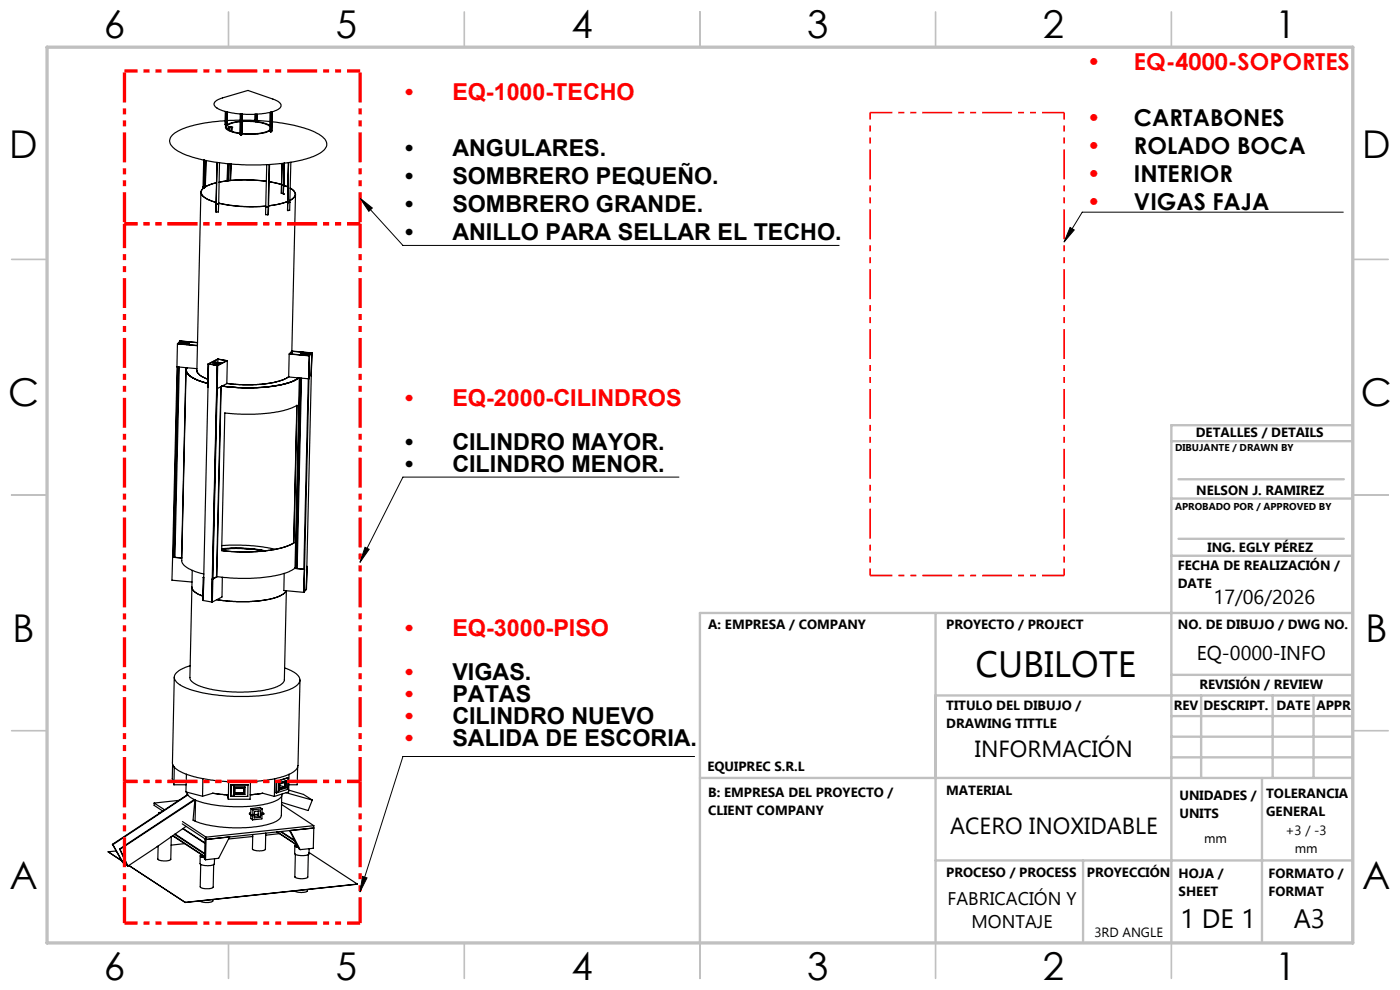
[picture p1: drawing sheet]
<svg xmlns="http://www.w3.org/2000/svg" width="297mm" height="210mm" viewBox="0 0 297 210" stroke-linecap="round" stroke-linejoin="round" font-family="sans-serif">
<g fill="none" stroke="#000" stroke-width=".25">
<path d="M43.1 39.7l.1 .1M43.1 39.7v.3M43.2 39.8h.1M43.2 34l-.1 5.7M43.4 34l-.2 5.8zM43.5 39.6l-.3 .1M43.7 34l-.1 5.6 .1-5.6M45.5 21.7l1.2-.8 5.9-1.7 5.8 2 .8 .5 .4 .5v.4l-.3 .4-1.1 .6-2 .5-2.4 .2-2.8-.1-2-.3-2.3-.6-1.1-.7a.69 .69 0 0 1-.1-.9zM46 34.5l-.2 8.6M46.1 34.5l-.2 8.8M46.6 34.5l-.2 8.8M47.8 25.6l-5 .6a11.8 11.8 0 0 0-6.4 2.6 1.71 1.71 0 0 0 .6 2.7 20.9 20.9 0 0 0 9.7 3l4.7 .5h3.9l5-.4 2.2-.3a13.9 13.9 0 0 0 6.2-2.4 1.74 1.74 0 0 0-.3-2.9 20.7 20.7 0 0 0-9.4-3l-1.3-.2"/>
<path d="M47.8 23.7l-.1 2.7 .2 .2M48 23.7l-.1 2.9M48.1 26.4h-.2M48.2 23.8v2.6M48.3 23.8l-.1 2.6M48.3 34.7l-.1 3.6M48.4 34.7l-.1 3.6M48.5 27h.1M48.5 27v.5M48.5 34.7l-.1 3.6M48.6 34.7l-.1 3.6M48.7 26.9l-.2 .1"/>
<path d="M48.7 26.9v.7M48.8 26.9h-.1M48.8 26.9l.3 .1M48.8 26.9v.8M48.9 34.8v3.5M49 34.8l-.1 3.5M49.1 27h.1M49.2 27h.1M49.2 27l-.1 .9M50.9 25.7l-2.1 .5-.7 .3-.3 .3 .1 .5 .9 .6 2.1 .4M50.9 25.5l-2.7 .1M50.9 25.8l-2.1 .5-.6 .3-.2 .4 .2 .3 .6 .4 2.1 .5"/>
<path d="M51 24.2l-.1 4.3 .2 .1M51.1 28.6h.1M51.2 24.2l-.1 4.4M51.4 25.7l2.8 .1M51.4 25.5h2.6M51.4 25.8l3.5 .1 1.4 .4 .9 .5M51.4 24.2l-.1 4.3h-.2M51.4 24.2l-.1 4.2M54.1 24.2l.1 1.6M54.3 25.8v-1.6v1.6M54.3 25.8l1.8 .3 1.2 .5M54.3 25.7h.2"/>
<path d="M54.5 25.7h.1M54.5 25.6l2.8 .2M54.5 24.2v1.5M56.5 38.5l-2.8-.3h-2.9l-4.3 .5M56.5 38.4l-4.9-.3-3.1 .2-2 .3M56.6 34.9l-.2 8.9M57.1 34.9l-.2 9M57.1 38.6l2.6 .5zM57.2 34.9l-.2 8.8M57.2 27.5l-1.2 .6-1.1 .2h-3.6M57.3 23.8l-.2 4-.9 .3-1.3 .3h-3.6M57.3 27.9l.1 .1"/>
<path d="M57.4 28h.1M57.4 27.9v.1M57.4 27.8h.2M57.5 23.8l-.1 4.2M57.5 23.8l-.1 4.1M57.7 27.8h-.1M57.8 23.7l-.2 4.1M59.7 39.3h.1M59.7 39.3h.3M59.8 34.7l-.1 6.3M60 39.2l.1 .1M60.1 39.3h.1"/>
<path d="M60.1 39.5h.1M60.2 39.3l.9 .4M60.2 39.4l-.1 .1M60.3 34.6l-.2 6.6M60.3 34.6l-.2 4.9M60.3 34.6l-.1 4.7 .9 .3M61.2 34.5l-.2 10.2M61.6 39.9a1.25 1.25 0 0 1 1 1.1 1.25 1.25 0 0 1-.7 1.3l-.4 .2M61.6 39.9a1.28 1.28 0 0 1 .8 2l-.9 .6M61.7 34.4l-.2 8.5M42.6 40.8l-.8 37.8a2.69 2.69 0 0 0 2.1 1.8h.2M45.8 42.9l-1.5-.5a1.81 1.81 0 0 1-1.6-1.9l.7-.8 1-.5 1.5-.4-1.8 .5a1.64 1.64 0 0 0-1.4 1.8 4.6 4.6 0 0 0 3.1 1.9"/>
<path d="M45.8 43.1l.1 .2M45.8 43.1v1.9M45.9 43.3h.5M45.9 43.3l-.1 1.7M46.4 43.1l2 .4 2.4 .3h3.7l1.9-.1M46.4 43.1l4.7 .7 5.3-.1M46.4 43.3l-.1 1.7h-.5M56.4 43.8l.5 .1M56.4 43.8l-.1 1.7 .5 .1M56.9 43.9l-.1 1.7M57 43.7l-.1 .2M57 43.7l-.2 1.9"/>
<path d="M59.7 41h.1M59.7 41h.2M60.1 41.2h.1M60.1 41.1v.1M61 44.7h.1M61 43h.1M61 42.7l-2.1 .6-1.9 .4 2.4-.4 1.6-.6M61.5 42.9l-.5 .1M61.5 42.9v1.7l-.5 .1M62.7 41.2l-.8 33.3M37.5 77.8l4.3 .4M37.6 77.8l-1 40.4"/>
<path d="M37.6 72.9l4.3 .4M37.6 72.9l-.1 4.9M37.7 77.8l-.9 40.4M37.7 72.9h-.1M37.7 72.9l4.2 .3M37.9 77.8l-.9 40.4M38 72.7h.1M38 72.7l-.3 .2M38 72.7v.2M38 77.8l-.9 40.4M38.1 72.6h.1M38.1 72.7l1.6 .1"/>
<path d="M38.1 72.7v.2M38.2 72.3h.1M38.2 72.3l-.5 .6M38.2 72.3l3.7 .4M38.3 72.3l-.2 .3M38.3 72.3v.3M39.4 78l-.9 40.3M39.5 78.5l-.9 40.4a3.1 3.1 0 0 0 2.3 2.1l2.4 .8M39.6 78h.1M39.6 78a1.51 1.51 0 0 0 .9 2l1.3 .6 2.3 .7M39.7 78a1.55 1.55 0 0 0 1 2l1.4 .7 2 .6M39.7 72.8v.1"/>
<path d="M40.2 72.5l-.4 .3-1.7-.2M40.2 72.5l-.7 .6 .3-.3h-.1M40.2 72.5v.6M44.1 77.2h.1M44.1 77.2l-.1 4.9 .2-4.9M44.2 77.2l-1.1 50.2M44.2 77.2l1.9 .3M45.2 76.8v.5M45.2 76.8l.7 .1M45.2 76.8l1.9 .2-.9-.1M45.3 77.3l.8 .2M45.3 77.3v.1"/>
<path d="M45.9 76.9l-.7 .4-1-.1M45.9 76.9h.1M46.1 76.9h.1M46.1 77.5l-1.2 50.2M46.1 76.9l-.8 .4M46.1 77.5l.1 .1M46.1 76.9l-.1 .6M46.2 77.6l-1 45.2M46.2 76.9v.6M46.2 76.2l1.8 .3-1.9 1M46.2 76.2l-2 1M46.2 76.2v.7"/>
<path d="M48.2 76.5l-2 1.1M48.2 76.5l-2-.3-2.1 1M48.2 76.5l-.1 4.9M61.2 79.9l-1.8 .9-3.3 .6-4.6 .2-3.4-.3M61.3 75.1l4.4 .4M61.3 75.1l-.1 4.9 4.3 .4 .2-4.9M61.9 74.5l-.6 .6M61.9 74.5l4.2 .4M62 74.5l-.5 .6 4.2 .4M62 74.5l4.1 .4M62 74.5v.6M64 75h.1"/>
<path d="M64 75v.3M64 75l1.7 .1M64.1 75l1.6 .2M64.1 75v.3M64.2 74.7l-.6 .6 .4-.3M64.2 74.7l-.2 .3M64.2 74.7v.3M65.7 75.2l-.2 .3h.2M65.7 75.5l-1.2 50.1M65.7 75.2v.1M66.1 74.9l-.4 .2M66.1 74.9l-.4 .6"/>
<path d="M66.1 74.9l-1.1 50.2M66.1 74.9h.1M66.1 74.9l-.1 4.9 .1-4.9M46.8 82l-.9 40.3M46.9 82l-.9 40.3 3.6 .4h3.5l4.5-.4 2.2-.5a6.8 6.8 0 0 0 2.8-1.3M47.1 81.9l4.4 .4 4.4-.1 4.3-.7 1.9-.6 1.3-.7-1.3 .7-1.9 .6-4.3 .7-4.4 .1zM48.1 81.4l-2.1 1-1 45.3M63 86l-.7 29.2M63.4 80.2l-.9 .5-1.8 .7-3.9 .7-4.3 .2-5.4-.4M63.5 80.2l-.9 40.3M63.6 80.2l-.9 40.4M63.9 80.2l-1 40.4"/>
<path d="M64 80.2l-1 40.4M65.4 80.4l-.9 40.3M36.6 118.2l-.1 4.9 4.2 .4M36.6 118.2l2 .2M36.6 118.2h.1M36.6 118.2l2 .1M47 116.4l5.2-.1 4.1 .5M47.1 115.7h5.7l3 .3 2.5 .5M56 116.9l-2.6-.4-2.3-.2-4.1 .2 4.6-.2 4.5 .6M62.3 115.2l-2.2 .9-4 .8-5.2 .2-3.9-.3M62.3 115.2h.1M62.3 115.2l.7-29.2-2 .8-3.7 .8-3.2 .3h-2.9l-3.5-.3-.7 29.2"/>
<path d="M62.3 115.2l-1 .5-1.5 .5-4.2 .7-5.3 .2-3.3-.3M40.7 124.6a2.85 2.85 0 0 0 2.3 1.8M40.8 121l-.5 22.7a1.92 1.92 0 0 0 1.5 1.6l1.4 .5 1.9 .5 2.4 .3 2.8 .2 4.8-.2 1.9-.4 1.6-.5a2.3 2.3 0 0 0 1.7-1.5l.4-18.9-.6 .7-1.2 .6-1.6 .5-2.5 .4-4.6 .1-4.2-.4M43.1 127.4l1.8 .3M43.1 122.5h.1M43.1 122.5v4.9M43.2 122.4l-.1 .1M44.9 127.7h.1M45 122.8l-.1 4.9M46 122.3l-1 .5M46.1 122.3l-1.1 .5M47.2 122.4l-.1 4.2-2.1 1.1"/>
<path d="M60.3 121.6l-.1 3.7 4.3 .4M62.5 120.6l2.1 .2M62.5 120.5l2.1 .2M64.5 125.6v.1M64.6 120.7v.1M64.6 120.8l-.1 4.9M64.6 120.7l-.1 4.9M65 125.1l-.5 .5M65 125v.1M65.1 120.1l-.1 5M37 143.6l-.4 18.2v.4l.4 .5M40.3 141.2l-.4 .1a3.9 3.9 0 0 0-2.9 2.2 2.47 2.47 0 0 0 1.9 2.2l1.3 .5 2.9 .8 5.1 .7 6.6-.1 3.1-.4 1.8-.4a5.6 5.6 0 0 0 3.9-2.2 2.21 2.21 0 0 0-1.8-2.3l-1.4-.6"/>
<path d="M63.6 144.2l-.5 18.5M23.8 179.1l.2 .1M23.8 179.1l2.2 3.9 1.1 .7M24 179.2l2 3.6M32.7 170.3l2.2 1.5M32.7 170.3v.5l1.8 1.2M33.5 179.6h-.2M33.7 172.4l.2 .1M33.7 172.4l.1 .1M34.1 172.3l-.4 .1M36.3 177.5l-.2 4.9-1.5 .2-1.1-.3v-2.9M36.5 177.4l-.3 .2"/>
<path d="M36.6 177.3l6.8 4.4M36.6 162.1l-.1 3 .4 1.4M36.7 177.2l6.7 4.5M36.9 166.5h2.6M37 162.7l1.1 .9 1.4 .6M37 162.7l-.1 3.8M37 177l6.4 4.2M37.1 176.9l6.3 4.1M37.9 169.8l-5.2 .5M38.7 174.8l5 3.3M38.7 174.3l5 3.3M38.8 175.8l4.7 3.1"/>
<path d="M38.8 175.7l4.7 3.1M39.2 179l-2.9 .3M39.5 175.3l-12.4 8.4M39.5 164.2l3.5 1M39.5 164.2l-.1 3.8 3.6 .9M39.6 168a2.71 2.71 0 0 0 2.1 1.8l1.6 .5 3.3 .6 5 .2 4.3-.4 2.8-.9a1.72 1.72 0 0 0 1.2-1.4M39.7 168.4v.2M39.8 168.5l-16 10.6M39.9 168.6l-15.9 10.6M41.2 169.6l-15.8 10.5M41.5 169.7l-.1 4.5M43 168.9l2.1-.6 2.8 .3h.3l.2 .9"/>
<path d="M43 165.2l2.7 .4 2.8 .2M43 165.2v3.7M43.7 178.1l-.2-.2-.1 4.3 .2 .2M43.7 178.1l-.1 4.3M43.7 178.1l5-.6-2.3 4.6-2.8 .3M43.7 177.6v.5M48.5 165.8h4.6M48.5 165.8l-.1 3.7M49 168.9h.1M49 166.5h3.6M49 166.5v2.4M49.6 168.5h.1"/>
<path d="M49.6 167h2.4M49.6 167v1.5M49.6 167h.1M49.6 168.7h-.1M49.7 166.7h-.2M49.8 168.2h1.9M51.7 168.2v.1M51.8 167.2h-1.9l-.1 1.1h1.9M51.8 167.2l-.1 1.1M51.8 167.2l-.1 1M52 167v1.5h-2.4M52.6 166.5v2.4h-3.6"/>
<path d="M52.6 166.5h.1M52.9 172.5v.2l.5 .3M52.9 172.5l.5 .3M52.9 172.5h.2M53.1 168.6l2.6-.3 2.5 .6M53.1 165.8v3.7h-4.7M53.2 172.9v.7l.4 .3M53.2 171.5l2-.2 .4 .3M53.2 171.5v1M53.2 171.5l.5 .3M53.4 172.8v.2M53.6 177.4l-5.1 .6"/>
<path d="M53.6 173v.9M53.7 171.8l-.1 .9M53.9 172.7h.1M54 172.7v-.6l1.2-.1v1.3M54 173v.5l1.2-.2M54 173h-.6M54 172.7l-.6 .1M54 172.7v.3M54.8 173.1l-.8 .1M54.8 172.7l-.8 .1M54.8 173.1l.4 .2M54.8 172v1.1"/>
<path d="M55.3 172.7l.1 .1M55.3 172.6h.1M55.4 172.6v.2M55.6 172.8v.9l-2 .2M55.6 171.6l-1.9 .2M55.6 171.6v.9M55.6 172.3l.4 .2M56 172.5v.2l-.6 .1M56 172.5l-.6 .1M56.4 176.7l-.1 3.5-.7 .3h-1.1l-.9-.4v-3.1M58.3 165.2l-5.2 .6M58.3 165.2l-.1 3.7"/>
<path d="M58.6 165.7l.1 .1M58.6 165.7v2.5M58.7 176.5l4.4 2.8M58.7 165.8l-.1 2.4M58.8 176.5l4.2 2.7M59 167.8l.1 .1zM59.1 165.8v.1zM59.1 166.1l.1 1.5M59.1 166.1h.1M59.2 166.1v1.5M59.3 176.8l-2.9 .4M59.3 166.6l1.1 .3"/>
<path d="M59.3 166.3l1.3-.4v1.1l-1.3 .3zM59.5 176.4l3.1 2.1M59.6 176.4l2.9 1.9M59.7 170.6l6.9 4.5M59.8 168.9l-.1 4.1a2.97 2.97 0 0 1-2.6 1.8l-3.9 .7-3.8 .1-3.6-.3-3.3-.7-1.5-.6 .3-4.3-15.8 10.5M60.4 166.9l-1.1 .3M60.4 166.9l.2 .1M60.4 166v.9M60.7 168.2l5.6 1.5M60.7 165.6l-1.6 .5M60.7 165.6l-1.5 .5M60.7 165.6v1.5l-1.5 .5"/>
<path d="M61.1 165l-2.5 .7M61.1 165l-2.4 .8M61.1 165l-.1 2.5-2.4 .7M61.2 167.6l3.2 .9 1.9 1.2M61.3 164.2l-3 1M61.3 164.2l-.1 3.8-3 .9M61.4 176.2l2.1 3.9 .2 .1M61.6 176.2l2.1 4M62.5 179.4v1.7l.2 .1M62.8 179.2a.29 .29 0 0 0-.2 .4 .29 .29 0 0 0 .4 .1l.3 .1M62.9 179.2a.25 .25 0 0 0-.2 .3 .25 .25 0 0 0 .4 .2h.2M63.1 162.7l-.8 1-1 .5"/>
<path d="M63.1 162.7l-.1 3.8h-1.7M66.3 169.7l-.9 2.2-5.7-1.7M66.6 175.6l-22.9 2.5M66.6 175.6l-.1 4.3-2.8 .3M66.6 175.1l-22.9 2.5M66.6 175.1v.5M23 180.7l2.8 1.9M24.7 180.5l-1.7 .2M25.4 180.1l.1 .1M25.4 180.1l1.6 3.3-1-.6M25.5 180.2l1.6 3.5M26.5 182.5l-.5 .3"/>
<path d="M27.3 183.6l12 7.8M42.5 181.5l-.1 1.8 .7 .2 1.1 .1 1.2-.2 .1-1.2M42.6 183.4l-.1 4.8 1 .3h.9l.8-.2 .1-4.9M42.7 181.3a.31 .31 0 0 0-.2 .4 .31 .31 0 0 0 .5 .1l.4 .2M42.8 181.4l-.2 .1 .1 .2 .7 .2M45.2 190.8l-.2 .4-.7 .2h-1.1l-.8-.3M62.7 181.2l-.2 4.8 1.2 .4 1.1-.1 .5-.3 .1-4.7M65.2 188.7v.4l-.7 .2h-1.4l-.6-.3M65.5 180.8l10.3 6.7M65.6 180l-.1 1.2-.1 .1-1.7 .2-1-.3M75.8 187.5l-36.5 3.9"/>
<circle cx="49.6" cy="168.7" r=".08"/>
<circle cx="49.6" cy="166.7" r=".09"/>
</g>
<path d="M76.4 42l2.6 2.1-.8 .7zM76.4 42l9.1 10.1h92.5M227 48.3l.9 .5-2.2 2.5zM285 45h-55.4l-3.9 6.3M77.4 116.1l.9 .4-1.9 2.8zM144 101.2h-58.5l-9.1 18.1M147.4 160.5h-61.9l-9.1 28.7M76.9 185.9l1 .3-1.5 3z" fill="none" stroke="#000" stroke-width=".21"/>
<path d="M184.6 23.9v98.2M225.8 23.9v98.2" fill="none" stroke="#f00" stroke-width=".35" stroke-dasharray="6.3 1.3 1.3 1.3 1.3 1.3" stroke-dashoffset="4.9" stroke-linecap="butt"/>
<path d="M184.6 23.9h41.2M184.6 122.1h41.2" fill="none" stroke="#f00" stroke-width=".35" stroke-dasharray="6.3 1.3 1.3 1.3 1.3 1.3" stroke-dashoffset="1.6" stroke-linecap="butt"/>
<path d="M26.4 15h50M26.4 47.5h50M26.4 165.8h50M26.4 195.8h50" fill="none" stroke="#f00" stroke-width=".7" stroke-dasharray="6.3 1.3 1.3 1.3 1.3 1.3" stroke-dashoffset="3.6" stroke-linecap="butt"/>
<path d="M26.4 15v32.5M76.4 15v32.5" fill="none" stroke="#f00" stroke-width=".7" stroke-dasharray="6.3 1.3 1.3 1.3 1.3 1.3" stroke-dashoffset="-.3" stroke-linecap="butt"/>
<path d="M26.4 47.5v118.3M76.4 47.5v118.3" fill="none" stroke="#f00" stroke-width=".7" stroke-dasharray="6.3 1.3 1.3 1.3 1.3 1.3" stroke-dashoffset="1.2" stroke-linecap="butt"/>
<path d="M26.4 165.8v30M76.4 165.8v30" fill="none" stroke="#f00" stroke-width=".7" stroke-dasharray="6.3 1.3 1.3 1.3 1.3 1.3" stroke-dashoffset=".8" stroke-linecap="butt"/>
<g fill="none" stroke="#c0c0c0" stroke-width=".35">
<path d="M48.5 2.5v7.5M98.5 2.5v7.5M148.5 2.5v7.5M198.5 2.5v7.5M248.5 2.5v7.5M2.5 55h7.5M287 55h7.5M2.5 105h7.5M287 105h7.5M2.5 155h7.5M287 155h7.5M48.5 200v7.5"/>
<path d="M98.5 200v7.5M148.5 200v7.5M198.5 200v7.5M248.5 200.1v7.4"/>
</g>
<g fill="none" stroke="#c0c0c0" stroke-width=".5">
<path d="M248.5 93.6h38.5M287 81.4v118.6M287 90.2h-38.5v109.9M248.5 105.8h38.5M248.5 117.9h38.5M250 114.3h35.1M250 101.7h35.1M198.5 130v70M287 130h-138.5v70M198.5 147.5h88.5M248.5 151.9h38.5M248.5 156.3h38.5"/>
<path d="M248.5 143.1h38.5M254.8 147.5v17.5M270 147.5v17.5M278.7 147.5v17.5M148.5 165h138.5M248.5 160.6h38.5M267.7 165v35M198.5 182.5h88.5M229.8 182.5v17.5"/>
</g>
<path d="M10 10h277v190h-277z" fill="none" stroke="#c0c0c0" stroke-width=".7"/>
<path d="M76.4 42l2.6 2.1-.8 .7zM227 48.3l.9 .5-2.2 2.5zM77.4 116.1l.9 .4-1.9 2.8zM76.9 185.9l1 .3-1.5 3z" fill="#000"/>
<g font-size="8.1">
<text x="22" y="8">6</text>
<text x="71.2" y="8">5</text>
<text x="121.2" y="8">4</text>
<text x="171.3" y="8">3</text>
<text x="221.3" y="8">2</text>
<text x="270.5" y="8">1</text>
<text x="2" y="33.6">D</text>
<text x="289" y="33.6">D</text>
<text x="1.7" y="86.1">C</text>
<text x="288.7" y="86.1">C</text>
<text x="2.7" y="136.1">B</text>
<text x="289.7" y="136.1">B</text>
<text x="2" y="188.6">A</text>
<text x="289" y="188.6">A</text>
<text x="22" y="208">6</text>
<text x="71.2" y="208">5</text>
<text x="121.2" y="208">4</text>
<text x="171.3" y="208">3</text>
<text x="221.3" y="208">2</text>
<text x="270.5" y="208">1</text>
</g>
<text font-size="7.8" x="206.9" y="143.6">CUBILOTE</text>
<g font-size="5.6">
<text x="250.4" y="196.8">1 DE 1</text>
<text x="274.5" y="196.8">A3</text>
</g>
<g font-size="4.9" fill="#f00">
<text x="230.6" y="14.9">•</text>
<text x="240.6" y="14.9">EQ-4000-SOPORTES</text>
<text x="86" y="21.2">•</text>
<text x="96" y="21.2">EQ-1000-TECHO</text>
<text x="230.6" y="26.8">•</text>
<text x="230.6" y="32.7">•</text>
<text x="230.6" y="38.6">•</text>
<text x="230.6" y="44.6">•</text>
<text x="86" y="86.1">•</text>
<text x="96" y="86.1">EQ-2000-CILINDROS</text>
<text x="86" y="134.9">•</text>
<text x="96" y="134.9">EQ-3000-PISO</text>
<text x="86" y="144.2">•</text>
<text x="86" y="148.9">•</text>
<text x="86" y="153.5">•</text>
<text x="86" y="158.2">•</text>
</g>
<g font-size="4.9">
<text x="240.6" y="26.8">CARTABONES</text>
<text x="86" y="33.1">•</text>
<text x="96" y="33.1">ANGULARES.</text>
<text x="240.6" y="32.7">ROLADO BOCA</text>
<text x="86" y="39">•</text>
<text x="96" y="39">SOMBRERO PEQUEÑO.</text>
<text x="240.6" y="38.6">INTERIOR</text>
<text x="86" y="45">•</text>
<text x="96" y="45">SOMBRERO GRANDE.</text>
<text x="240.6" y="44.6">VIGAS FAJA</text>
<text x="86" y="50.9">•</text>
<text x="96" y="50.9">ANILLO PARA SELLAR EL TECHO.</text>
<text x="86" y="95.4">•</text>
<text x="96" y="95.4">CILINDRO MAYOR.</text>
<text x="86" y="100.1">•</text>
<text x="96" y="100.1">CILINDRO MENOR.</text>
<text x="96" y="144.2">VIGAS.</text>
<text x="96" y="148.9">PATAS</text>
<text x="96" y="153.5">CILINDRO NUEVO</text>
<text x="96" y="158.2">SALIDA DE ESCORIA.</text>
<text x="206.8" y="160.6">INFORMACIÓN</text>
<text x="201.6" y="176.9">ACERO INOXIDABLE</text>
</g>
<g font-size="4.2">
<text x="257.5" y="128.2">17/06/2026</text>
<text x="253.9" y="140">EQ-0000-INFO</text>
</g>
<g font-size="3.9">
<text x="201" y="191.9">FABRICACIÓN Y</text>
<text x="206.1" y="196.8">MONTAJE</text>
</g>
<g font-size="2.8">
<text x="253.7" y="92.8">DETALLES / DETAILS</text>
<text x="253.8" y="105">NELSON J. RAMIREZ</text>
<text x="256.2" y="117.1">ING. EGLY PÉREZ</text>
<text x="249.9" y="120.9">FECHA DE REALIZACIÓN /</text>
<text x="249.9" y="124.7">DATE</text>
<text x="150.3" y="133.5">A: EMPRESA / COMPANY</text>
<text x="200.7" y="133.5">PROYECTO / PROJECT</text>
<text x="249.9" y="133.5">NO. DE DIBUJO / DWG NO.</text>
<text x="254.5" y="146.2">REVISIÓN / REVIEW</text>
<text x="200.7" y="150.5">TITULO DEL DIBUJO /</text>
<text x="200.7" y="154.3">DRAWING TITTLE</text>
<text x="249" y="150.5">REV</text>
<text x="255.3" y="150.5">DESCRIPT.</text>
<text x="270.8" y="150.5">DATE</text>
<text x="279.3" y="150.5">APPR</text>
<text x="150.1" y="163.4">EQUIPREC S.R.L</text>
<text x="150.3" y="169.2">B: EMPRESA DEL PROYECTO /</text>
<text x="150.3" y="173">CLIENT COMPANY</text>
<text x="200.7" y="168.7">MATERIAL</text>
<text x="250.2" y="169.7">UNIDADES /</text>
<text x="250.2" y="173.5">UNITS</text>
<text x="268.6" y="169.4">TOLERANCIA</text>
<text x="268.6" y="173.2">GENERAL</text>
<text x="255.4" y="178.9">mm</text>
<text x="272.7" y="177">+3 / -3</text>
<text x="274.7" y="180.9">mm</text>
<text x="200.7" y="186.1">PROCESO / PROCESS</text>
<text x="230.6" y="186.1">PROYECCIÓN</text>
<text x="250" y="186.2">HOJA /</text>
<text x="250" y="190">SHEET</text>
<text x="269.1" y="186.2">FORMATO /</text>
<text x="269.1" y="190">FORMAT</text>
<text x="232.2" y="198.8">3RD ANGLE</text>
</g>
<g font-size="2.1">
<text x="249.3" y="95.7">DIBUJANTE / DRAWN BY</text>
<text x="249.3" y="108.1">APROBADO POR / APPROVED BY</text>
</g>
</svg>
